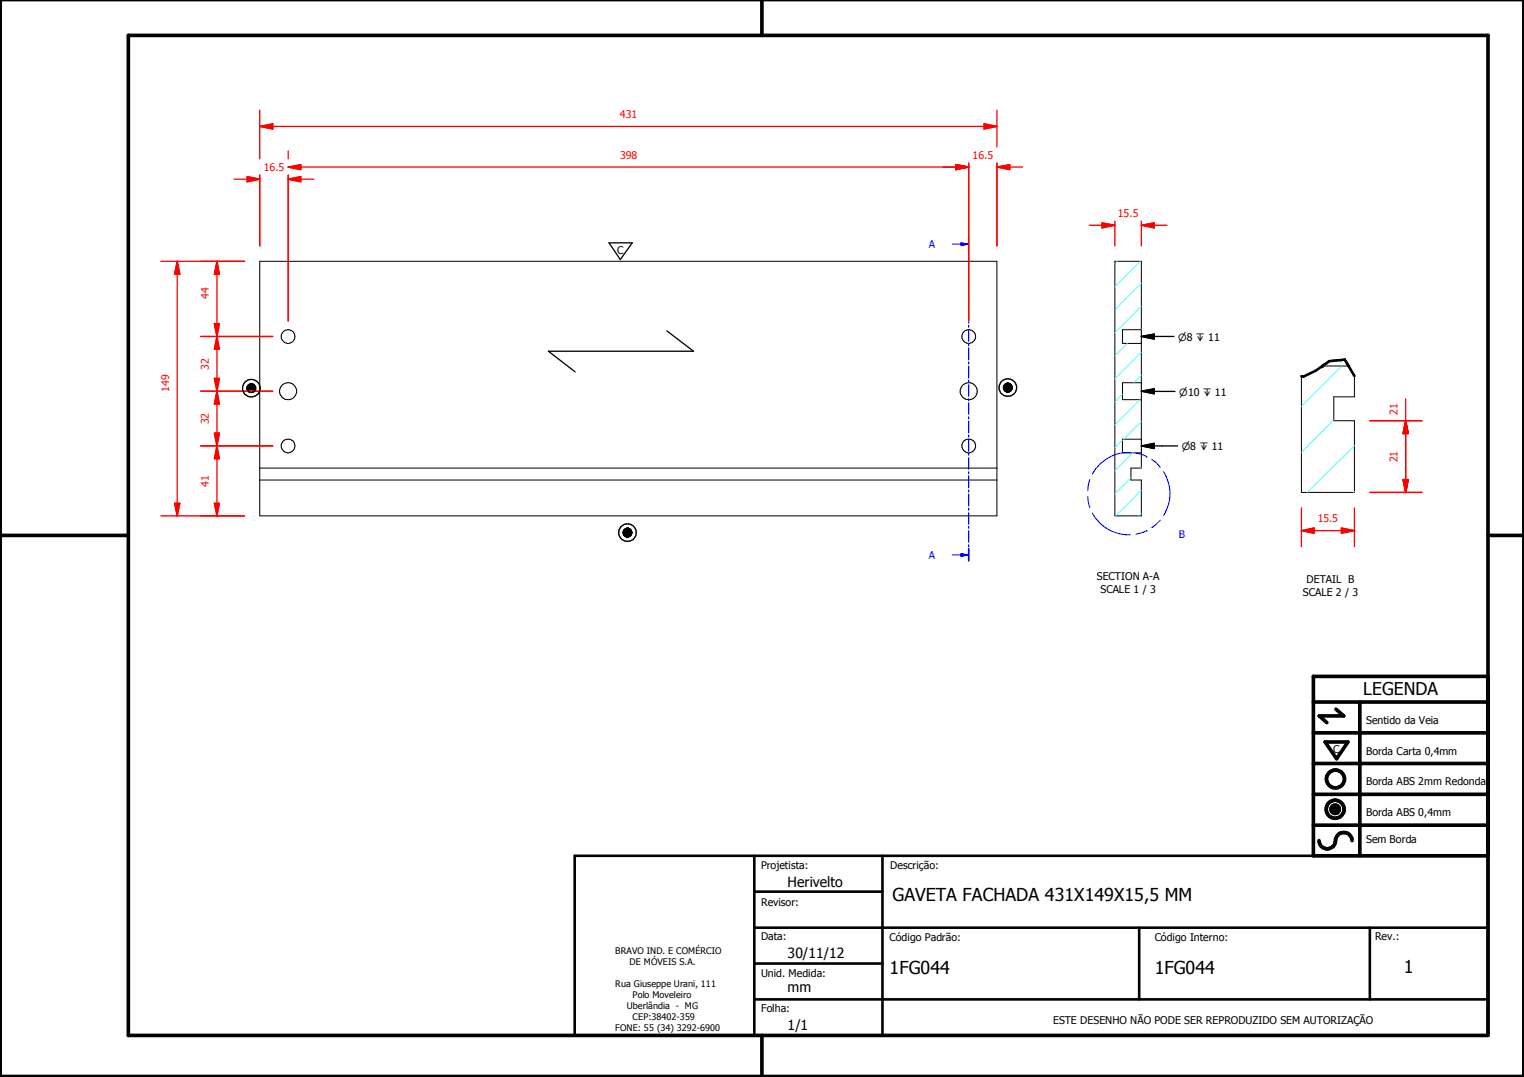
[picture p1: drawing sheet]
<svg xmlns="http://www.w3.org/2000/svg" width="297mm" height="210mm" viewBox="0 0 297 210" stroke-linecap="round" stroke-linejoin="round" font-family="sans-serif">
<g fill="none" stroke="#000" stroke-width=".19">
<path d="M50.6 50.9h143.7v49.6h-143.7zM217.3 50.9h5.2v40.3h-2.1v2.4h2.1v6.9h-5.2zM48.1 75.6h1.7zM48.1 75.6h1.7v.2zM48.1 75.6l1.7 .2h-1.7zM48.1 75.8h1.7zM48.2 75.8h1.6zM48.2 75.8l1.6 .1zM48.2 75.9h1.6l-.1 .1zM48.2 75.9l1.5 .1h-1.5zM48.2 75.5l1.6 .1zM48.2 75.4l1.6 .1z"/>
<path d="M48.2 76h1.5zM48.2 76l1.5 .1zM48.2 75.3l1.6 .1zM48.3 76.1h1.4zM48.3 76.1l1.4 .1zM48.3 75.3h1.4zM48.3 76.2h1.4zM48.3 76.2h1.3zM48.3 75.2l1.4 .1zM48.3 76.2l1.3 .1zM48.3 75.1l1.4 .1zM48.4 76.3h1.2z"/>
<path d="M48.4 76.3h1.1zM48.4 75l1.2 .1h-1.3zM48.4 75l1.2 .1zM48.5 76.3h1zM48.5 76.3l.9 .1zM48.5 75h1.1zM48.5 75h1zM48.6 76.4h.8zM48.6 76.4l.7 .1zM48.6 74.9l.9 .1zM48.6 74.9h.8zM48.6 76.5h.7z"/>
<path d="M48.6 76.5h.6zM48.6 74.9h.7zM48.7 76.5h.5zM48.7 76.5h.4zM48.7 74.9h.6zM48.7 74.9h.5zM48.8 76.5h.3zM48.8 74.8l.4 .1zM48.8 74.8h.3zM48.9 76.5h.2zM48.9 74.8h.2zM195.6 75.4l1.7 .1z"/>
<path d="M195.6 75.5h1.7v.1zM195.6 75.5l1.7 .1h-1.7zM195.6 75.6l1.7 .1zM195.6 75.7h1.7l-.1 .1zM195.6 75.7l1.6 .1h-1.6zM195.6 75.8h1.6zM195.6 75.8l1.6 .1zM195.6 75.4h1.7zM195.6 75.3l1.7 .1h-1.7zM195.6 75.3h1.6l.1 .1zM195.7 75.9h1.5zM195.7 75.9h1.4z"/>
<path d="M195.7 75.2l1.5 .1zM195.7 75.9l1.4 .1zM195.7 75.1l1.5 .1zM195.7 76h1.4zM195.7 76l1.4 .1zM195.7 75.1h1.4zM195.8 76.1h1.3zM195.8 76.1l1.2 .1zM195.8 75l1.3 .1zM195.8 75h1.3zM195.9 76.2h1.1zM195.9 76.2h1z"/>
<path d="M195.9 74.9l1.2 .1zM195.9 76.2l.9 .1zM195.9 74.9h1.1zM196 76.3h.8zM196 74.8l.9 .1h-1zM196 74.8l.9 .1zM196 74.8h.8zM196.1 76.3h.7zM196.1 76.3h.6zM196.1 74.8h.7zM196.2 76.3h.5zM196.2 76.3l.4 .1z"/>
<path d="M196.2 74.8h.6zM196.2 74.8h.5zM196.3 76.4h.3zM196.3 76.4h.2zM196.3 74.7l.4 .1zM196.3 74.7h.3zM196.3 74.7h.2zM222.5 64.3h.1M222.5 77.9h.1M222.5 74.6h-3.7v3.3h3.7M222.5 64.3h-3.7v2.6h3.7M257.8 71.3h5"/>
<path d="M264 73.3v4h-4v4.7h4v14h-10.3v-22.7M50.6 93.6h143.7M50.6 91.2h143.7M222.5 85.6h.1M222.5 85.6h-3.7v2.7h3.7M121.5 103.7l1.6 .1zM121.5 103.8l1.6 .1zM121.5 103.9l1.6 .1zM121.5 104h1.6zM121.5 104l1.6 .1zM121.5 104.1h1.6zM121.5 103.6l1.6 .1z"/>
<path d="M121.5 103.5l1.6 .1zM121.5 104.1l1.5 .1zM121.5 103.5h1.6zM121.6 104.2h1.4zM121.6 104.2l1.4 .1zM121.6 103.4l1.5 .1zM121.6 104.3h1.4zM121.6 104.3l1.3 .1zM121.6 103.3l1.4 .1zM121.7 104.4h1.2zM121.7 104.4h1.1zM121.7 103.3h1.3z"/>
<path d="M121.7 103.3h1.2zM121.7 104.4l1.1 .1zM121.7 103.2l1.2 .1zM121.7 103.2h1.1zM121.8 104.5h1zM121.8 104.5l.9 .1zM121.8 103.1l1 .1zM121.9 104.6h.8zM121.9 104.6h.7zM121.9 103.1h.9zM121.9 103.1h.8zM122 104.6h.6z"/>
<path d="M122 103l.7 .1zM122 103h.6zM122 104.6h.5zM122.1 104.6h.4zM122.1 104.6h.3zM122.1 103h.5zM122.1 103h.4zM122.2 104.6h.2zM122.2 103h.3zM122.2 103h.2zM259.4 157.6l1.6 .1zM259.4 157.7l1.6 .1z"/>
<path d="M259.4 157.8l1.6 .1zM259.4 157.9h1.6v.1zM259.4 157.9l1.6 .1h-1.5zM259.4 157.6h1.6zM259.5 158h1.5zM259.5 158l1.4 .1zM259.5 157.5l1.5 .1zM259.5 158.1h1.4zM259.5 157.4l1.5 .1zM259.5 158.1l1.4 .1zM259.5 157.3l1.4 .1zM259.6 158.2h1.3z"/>
<path d="M259.6 158.2h1.2zM259.6 157.2l1.3 .1zM259.6 158.2l1.2 .1zM259.6 157.2h1.3zM259.7 158.3h1.1zM259.7 158.3l1 .1zM259.7 157.1l1.1 .1zM259.7 157.1h1.1zM259.8 158.4h.9zM259.8 158.4h.8zM259.8 157.1h1zM259.8 157.1h.9z"/>
<path d="M259.8 158.4l.8 .1zM259.8 157l.9 .1zM259.8 157h.8zM259.9 158.5h.7zM259.9 158.5h.6zM259.9 157h.7zM260 158.5h.5zM260 158.5h.4zM260 157h.6zM260.1 158.5h.3zM260.1 158.5h.2zM260.1 156.9l.4 .1z"/>
<path d="M260.1 156.9h.3zM260.1 156.9h.2z"/>
<circle cx="56.1" cy="65.6" r="1.35"/>
<circle cx="56.1" cy="76.2" r="1.66"/>
<circle cx="188.8" cy="76.2" r="1.67"/>
<circle cx="188.8" cy="65.6" r="1.34"/>
<circle cx="56.1" cy="86.9" r="1.35"/>
<circle cx="188.8" cy="86.9" r="1.33"/>
</g>
<path d="M264 73.3l-1.9-3.2-3.1 .3-2.6 1.9-2.4 1.1-.3-.1M112 166.8h178v35h-178zM147 173.8h25M147 166.8v35M172 166.8v35M147 194.8h143M147 180.8h143M147 187.8h25M222 180.8v14M267 180.8v14" fill="none" stroke="#000" stroke-width=".51"/>
<circle cx="257.8" cy="71.3" r=".25" fill="#000"/>
<g fill="#000">
<path d="M48.2 75.5l1.6 .1zM48.2 75.4l1.6 .1zM48.2 75.3l1.6 .1zM48.3 75.3h1.4zM48.3 75.2l1.4 .1zM48.3 75.1l1.4 .1zM48.4 75l1.2 .1h-1.3zM48.4 75l1.2 .1zM48.5 75h1.1zM48.5 75h1zM48.6 74.9l.9 .1zM48.6 74.9h.8z"/>
<path d="M48.6 74.9h.7zM48.7 74.9h.6zM48.7 74.9h.5zM48.8 74.8l.4 .1zM48.8 74.8h.3zM48.9 74.8h.2zM48.8 76.5h.3zM48.9 76.5h.2zM48.7 76.5h.4zM48.6 76.5h.6zM48.7 76.5h.5zM48.6 76.4l.7 .1z"/>
<path d="M48.6 76.5h.7zM48.5 76.3l.9 .1zM48.6 76.4h.8zM48.4 76.3h1.1zM48.5 76.3h1zM48.3 76.2l1.3 .1zM48.4 76.3h1.2zM48.3 76.2h1.3zM48.3 76.1l1.4 .1zM48.3 76.2h1.4zM48.2 76l1.5 .1zM48.3 76.1h1.4z"/>
<path d="M48.2 75.9l1.5 .1h-1.5zM48.2 76h1.5zM48.2 75.8l1.6 .1zM48.2 75.9h1.6l-.1 .1zM48.1 75.6h1.7zM48.1 75.6h1.7v.2zM48.1 75.6l1.7 .2h-1.7zM48.1 75.8h1.7zM48.2 75.8h1.6zM195.6 75.4h1.7zM195.6 75.3l1.7 .1h-1.7zM195.6 75.3h1.6l.1 .1z"/>
<path d="M195.7 75.2l1.5 .1zM195.7 75.1l1.5 .1zM195.7 75.1h1.4zM195.8 75l1.3 .1zM195.8 75h1.3zM195.9 74.9l1.2 .1zM195.9 74.9h1.1zM196 74.8l.9 .1h-1zM196 74.8l.9 .1zM196 74.8h.8zM196.1 74.8h.7zM196.2 74.8h.6z"/>
<path d="M196.2 74.8h.5zM196.3 74.7l.4 .1zM196.3 74.7h.3zM196.3 74.7h.2zM196.3 76.4h.2zM196.2 76.3l.4 .1zM196.3 76.4h.3zM196.1 76.3h.6zM196.2 76.3h.5zM196 76.3h.8zM196.1 76.3h.7zM195.9 76.2l.9 .1z"/>
<path d="M195.9 76.2h1zM195.8 76.1l1.2 .1zM195.9 76.2h1.1zM195.7 76l1.4 .1zM195.8 76.1h1.3zM195.7 75.9l1.4 .1zM195.7 76h1.4zM195.7 75.9h1.4zM195.6 75.8l1.6 .1zM195.7 75.9h1.5zM195.6 75.7l1.6 .1h-1.6zM195.6 75.8h1.6z"/>
<path d="M195.6 75.4l1.7 .1zM195.6 75.5h1.7v.1zM195.6 75.5l1.7 .1h-1.7zM195.6 75.6l1.7 .1zM195.6 75.7h1.7l-.1 .1zM121.5 103.6l1.6 .1zM121.5 103.5l1.6 .1zM121.5 103.5h1.6zM121.6 103.4l1.5 .1zM121.6 103.3l1.4 .1zM121.7 103.3h1.3zM121.7 103.3h1.2z"/>
<path d="M121.7 103.2l1.2 .1zM121.7 103.2h1.1zM121.8 103.1l1 .1zM121.9 103.1h.9zM121.9 103.1h.8zM122 103l.7 .1zM122 103h.6zM122.1 103h.5zM122.1 103h.4zM122.2 103h.3zM122.2 103h.2zM122.1 104.6h.3z"/>
<path d="M122.2 104.6h.2zM122 104.6h.5zM122.1 104.6h.4zM122 104.6h.6zM121.9 104.6h.7zM121.8 104.5l.9 .1zM121.9 104.6h.8zM121.7 104.4l1.1 .1zM121.8 104.5h1zM121.7 104.4h1.1zM121.6 104.3l1.3 .1zM121.7 104.4h1.2z"/>
<path d="M121.6 104.2l1.4 .1zM121.6 104.3h1.4zM121.5 104.1l1.5 .1zM121.6 104.2h1.4zM121.5 104.1h1.6zM121.5 104l1.6 .1zM121.5 103.7l1.6 .1zM121.5 103.8l1.6 .1zM121.5 103.9l1.6 .1zM121.5 104h1.6zM259.4 157.6h1.6zM259.5 157.5l1.5 .1z"/>
<path d="M259.5 157.4l1.5 .1zM259.5 157.3l1.4 .1zM259.6 157.2l1.3 .1zM259.6 157.2h1.3zM259.7 157.1l1.1 .1zM259.7 157.1h1.1zM259.8 157.1h1zM259.8 157.1h.9zM259.8 157l.9 .1zM259.8 157h.8zM259.9 157h.7zM260 157h.6z"/>
<path d="M260.1 156.9l.4 .1zM260.1 156.9h.3zM260.1 156.9h.2zM260.1 158.5h.2zM260 158.5h.4zM260.1 158.5h.3zM259.9 158.5h.6zM260 158.5h.5zM259.8 158.4l.8 .1zM259.9 158.5h.7zM259.8 158.4h.8zM259.7 158.3l1 .1z"/>
<path d="M259.8 158.4h.9zM259.6 158.2l1.2 .1zM259.7 158.3h1.1zM259.6 158.2h1.2zM259.5 158.1l1.4 .1zM259.6 158.2h1.3zM259.5 158l1.4 .1zM259.5 158.1h1.4zM259.4 157.9l1.6 .1h-1.5zM259.5 158h1.5zM259.4 157.6l1.6 .1zM259.4 157.7l1.6 .1z"/>
<path d="M259.4 157.8l1.6 .1zM259.4 157.9h1.6v.1z"/>
</g>
<g fill="none" stroke="#000" stroke-width=".71">
<path d="M148.5 0v6.9M297 -.1v209.9h-297v-209.9M25 6.9h265v194.9h-265zM0 104.4h25M290 104.4h7M256 136.8h34M260.4 138.2l1.5 1.3h-4.8l1.5 1.3M265 136.8v30M290 131.8h-34v35h34M256 154.8h34M256 148.8h34M256 142.8h34"/>
<path d="M258.3 144.6h4.4l-2.2 3.3zM256 160.8h34M257.1 163.8a1.62 1.62 0 0 0 1.8 1.6 1.62 1.62 0 0 0 1.4-1.9 1.63 1.63 0 0 1 1.7-1.2 1.63 1.63 0 0 1 1.5 1.5M148.5 201.8v8"/>
<circle cx="260.2" cy="157.7" r="1.76"/>
<circle cx="260.2" cy="157.7" r=".82"/>
<circle cx="260.3" cy="151.8" r="1.76"/>
</g>
<g fill="none" stroke="#00f" stroke-width=".19">
<path d="M187.3 47.6h1.5M188.8 46.4v2.4M188.8 49.1v.5M188.8 50v2.3M188.8 52.7v.5M188.8 53.6v2.3M188.8 56.3v.4M188.8 57.1v2.4M188.8 59.9v.4M188.8 60.7v2.3M188.8 63.4v.4M188.8 64.2v2.4"/>
<path d="M188.8 66.9v.5M188.8 67.8v2.3M188.8 70.5v.5M188.8 71.3v2.4M188.8 74.1v.4M188.8 74.9v2.4M188.8 77.6v.5M188.8 78.5v2.3M188.8 81.2v.5M188.8 82v2.4M188.8 84.8v.4M188.8 85.6v2.4"/>
<path d="M188.8 88.3v.5M188.8 89.2v2.3M188.8 91.9v.4M188.8 92.7v2.4M188.8 95.5v.4M188.8 96.3v2.3M188.8 99v.5M188.8 99.9v2.3M188.8 102.6v.4M188.8 103.4v2.3M188.8 106.1v.5M188.8 106.9v2.4"/>
</g>
<path d="M188.8 46.4v2.4M188.8 106.9v2.4" fill="none" stroke="#00f" stroke-width=".3"/>
<path d="M187.3 47.3l1.5 .3-1.5 .2z" fill="#00f"/>
<path d="M185.6 47.6h1.7M187.3 47.3l1.5 .3-1.5 .2zM187.3 108.2h1.5" fill="none" stroke="#00f" stroke-width=".19"/>
<path d="M187.3 107.9l1.5 .3-1.5 .2z" fill="#00f"/>
<g fill="none" stroke="#00f" stroke-width=".19">
<path d="M212 96.7l.1 1.2 .3 1M212.4 93.4l-.4 2.2M212.9 100a8.1 8.1 0 0 0 7.4 4.2M220.3 88.2a8 8 0 0 0-7.4 4.2M221.4 88.3l2.1 .7M223.5 89h.1M224.5 89.5l.8 .6 .8 1M226.8 91.9a7.8 7.8 0 0 1 0 8.6M185.6 108.2h1.7M187.3 107.9l1.5 .3-1.5 .2zM223.5 103.4h.1M223.5 103.4l-2.1 .7"/>
<path d="M226.1 101.4l-1.6 1.4"/>
</g>
<g fill="none" stroke="#0ff" stroke-width=".19">
<path d="M217.8 50.9l-.5 .5M222.2 50.9l-4.9 5M222.5 59.7l-5.2 5.2M222.5 55.2l-5.2 5.2M218.8 76.8l-1.5 1.5M219.7 66.9l-2.4 2.4M222.2 77.9l-4.9 4.9M222.5 73.2l-1.5 1.4M222.5 68.7l-5.2 5.2M222.5 64.2l-.1 .1M261.5 71.3l-7.8 7.9M218.8 85.8l-1.5 1.5"/>
<path d="M220.4 93.1l-3.1 3.2M220.8 88.3l-3.5 3.5M222.5 95.6l-5 4.9M222.5 91.1l-.2 .1M222.5 82.2l-3.5 3.4M260 81.9l-6.3 6.3M264 95.8l-.2 .2M264 86.9l-9.2 9.1M222.5 100.1l-.5 .4"/>
</g>
<path d="M48.2 34.9h2.4" fill="none" stroke="#f00" stroke-width=".25"/>
<path d="M48.2 34.4l2.4 .5-2.4 .5z" fill="#f00"/>
<path d="M48.2 34.4l2.4 .5-2.4 .5zM56.2 34.9h2.4" fill="none" stroke="#f00" stroke-width=".25"/>
<path d="M56.2 34.9l2.4-.5v1z" fill="#f00"/>
<path d="M45.6 34.9h2.6M50.6 34.1v13.8M56.2 34.9l2.4-.5v1zM56.2 34.1v28.5M58.6 34.9h2.6" fill="none" stroke="#f00" stroke-width=".25"/>
<path d="M56.2 32.6l2.4-.5v1z" fill="#f00"/>
<path d="M56.2 32.6l2.4-.5v1zM58.6 32.1v1M186.3 32.6h2.5" fill="none" stroke="#f00" stroke-width=".25"/>
<path d="M186.3 32.1l2.5 .5-2.5 .5z" fill="#f00"/>
<path d="M56.2 32.6l2.4 .5M56.2 29.4v1.5M56.2 34.1v28.5M58.6 32.1l-2.4 .5h132.6M186.3 32.1l2.5 .5-2.5 .5zM188.8 31.8v30.8" fill="none" stroke="#f00" stroke-width=".25"/>
<path d="M186.3 32.1l2.5 .5-2.5 .5z" fill="#f00"/>
<path d="M186.3 32.1l2.5 .5-2.5 .5zM194.3 32.6h2.5" fill="none" stroke="#f00" stroke-width=".25"/>
<path d="M194.3 32.6l2.5-.5v1z" fill="#f00"/>
<path d="M183.8 32.6h2.5M188.8 31.8v30.8M194.3 32.6l2.5-.5v1zM194.3 31.8v16.1M196.8 32.6h2.5M42.3 98.1v2.4" fill="none" stroke="#f00" stroke-width=".25"/>
<path d="M41.8 98.1h1l-.5 2.4z" fill="#f00"/>
<path d="M41.8 98.1h1l-.5 2.4zM42.3 86.9v2.5" fill="none" stroke="#f00" stroke-width=".25"/>
<path d="M42.3 86.9l.5 2.5h-1z" fill="#f00"/>
<path d="M39.1 86.9h14.1M42.3 86.9l.5 2.5h-1zM42.3 84.4v2.5M42.3 89.4v8.7M39.1 100.5h8.6" fill="none" stroke="#f00" stroke-width=".25"/>
<path d="M41.8 84.4h1l-.5 2.5z" fill="#f00"/>
<path d="M42.3 76.2v2.5M41.8 84.4h1l-.5 2.5z" fill="none" stroke="#f00" stroke-width=".25"/>
<path d="M42.3 76.2l.5 2.5h-1z" fill="#f00"/>
<path d="M39.1 76.2h14.1M42.3 76.2l.5 2.5h-1zM42.3 73.7v2.5M42.3 78.7v5.7M39.1 86.9h14.1" fill="none" stroke="#f00" stroke-width=".25"/>
<path d="M41.8 73.7h1l-.5 2.5z" fill="#f00"/>
<path d="M41.8 73.7h1l-.5 2.5zM42.3 65.6v2.5" fill="none" stroke="#f00" stroke-width=".25"/>
<path d="M42.3 65.6l.5 2.5h-1z" fill="#f00"/>
<path d="M39.1 76.2h14.1M39.1 65.6h14.1M42.3 65.6l.5 2.5h-1zM42.3 63.1v2.5M42.3 68.1v5.6" fill="none" stroke="#f00" stroke-width=".25"/>
<path d="M41.8 63.1h1l-.5 2.5z" fill="#f00"/>
<path d="M42.3 50.9v2.5M41.8 63.1h1l-.5 2.5z" fill="none" stroke="#f00" stroke-width=".25"/>
<path d="M42.3 50.9l.5 2.5h-1z" fill="#f00"/>
<path d="M39.1 50.9h8.6M42.3 50.9l.5 2.5h-1zM42.3 53.4v9.7M39.1 65.6h14.1M34.5 98.1v2.4" fill="none" stroke="#f00" stroke-width=".25"/>
<path d="M34 98.1h1l-.5 2.4z" fill="#f00"/>
<path d="M34.5 50.9v2.5M34 98.1h1l-.5 2.4z" fill="none" stroke="#f00" stroke-width=".25"/>
<path d="M34.5 50.9l.5 2.5h-1z" fill="#f00"/>
<path d="M31.4 50.9h16.3M34.5 50.9l.5 2.5h-1zM34.5 53.4v44.7M274 93.5v2.5M31.4 100.5h16.3" fill="none" stroke="#f00" stroke-width=".25"/>
<g fill="none" stroke="#000" stroke-width=".25">
<path d="M130 64.5l5.2 4h-28.3l5.2 4"/>
<circle cx="49" cy="75.6" r="1.71"/>
<circle cx="49" cy="75.6" r=".85"/>
<circle cx="196.4" cy="75.5" r="1.71"/>
<circle cx="196.4" cy="75.5" r=".86"/>
<circle cx="122.3" cy="103.8" r=".85"/>
<circle cx="122.3" cy="103.8" r="1.71"/>
</g>
<path d="M273.5 93.5h1l-.5 2.5z" fill="#f00"/>
<path d="M273.5 93.5h1l-.5 2.5zM274 82v2.5" fill="none" stroke="#f00" stroke-width=".25"/>
<path d="M274 82l.5 2.5h-1z" fill="#f00"/>
<path d="M267 82h10.2M267 96h10.2M274 82l.5 2.5h-1zM274 82v11.5" fill="none" stroke="#f00" stroke-width=".25"/>
<path d="M274 82l.5 2.5h-1z" fill="#f00"/>
<path d="M274 82l.5 2.5h-1zM274 93.5v2.5" fill="none" stroke="#f00" stroke-width=".25"/>
<path d="M273.5 93.5h1l-.5 2.5z" fill="#f00"/>
<path d="M222.5 43.9h2.5M274 77.7v4.3M267 96h10.2M267 82h10.2M273.5 93.5h1l-.5 2.5zM274 84.5v9" fill="none" stroke="#f00" stroke-width=".25"/>
<path d="M222.5 76.2l2.5-.4v1zM222.5 65.6l2.5-.5v1zM222.5 76.2l6.5 .1M222.5 65.6h6.3M222.5 86.9l2.5-.5v1zM222.5 86.9h7" fill="none" stroke="#000" stroke-width=".25"/>
<path d="M222.5 76.2l2.5-.4v1zM222.5 65.6l2.5-.5v1zM222.5 86.9l2.5-.5v1z" fill="#000"/>
<path d="M222.5 43.9l2.5-.5v1z" fill="#f00"/>
<path d="M214.8 43.9h2.5M222.5 43.9l2.5-.5v1z" fill="none" stroke="#f00" stroke-width=".25"/>
<path d="M214.8 43.4l2.5 .5-2.5 .5z" fill="#f00"/>
<path d="M212.3 43.9h2.5M214.8 43.4l2.5 .5-2.5 .5zM217.3 43.1v4.8M222.5 43.1v4.8M225 43.9h2.5M253.7 103.4h2.4" fill="none" stroke="#f00" stroke-width=".25"/>
<path d="M253.7 103.4l2.4-.5v1z" fill="#f00"/>
<path d="M253.7 103.4l2.4-.5v1zM261.4 103.4h2.6" fill="none" stroke="#f00" stroke-width=".25"/>
<path d="M261.4 102.9l2.6 .5-2.6 .5z" fill="#f00"/>
<path d="M50.6 24.6h2.6M253.7 99v7.6M264 99v7.6M256.1 103.4h5.3M261.4 102.9l2.6 .5-2.6 .5z" fill="none" stroke="#f00" stroke-width=".25"/>
<path d="M50.6 24.6l2.6-.5v1z" fill="#f00"/>
<path d="M50.6 24.6l2.6-.5v1zM191.8 24.6h2.5" fill="none" stroke="#f00" stroke-width=".25"/>
<path d="M191.8 24.1l2.5 .5-2.5 .5z" fill="#f00"/>
<path d="M50.6 21.5v9.4M50.6 34.1v13.8M53.2 24.6h138.6M191.8 24.1l2.5 .5-2.5 .5zM194.3 21.5v7.1M194.3 31.8v16.1" fill="none" stroke="#f00" stroke-width=".25"/>
<path d="M118.7 47.3h4.5l-2.3 3.3z" fill="none" stroke="#000" stroke-width=".25"/>
<g font-size="3.5">
<text x="173.9" y="175.7">GAVETA FACHADA 431X149X15,5 MM</text>
<text x="173.4" y="189.7">1FG044</text>
<text x="225.1" y="189.7">1FG044</text>
<text x="273.6" y="189.7">1</text>
</g>
<text font-size="3.4" x="265.7" y="135.4">LEGENDA</text>
<g font-size="2.7">
<text x="153.5" y="172.8">Herivelto</text>
<text x="153.5" y="186.6">30/11/12</text>
<text x="153.5" y="193.4">mm</text>
<text x="153.5" y="200.8">1/1</text>
</g>
<g font-size="2.1" fill="#f00">
<text x="120.8" y="23">431</text>
<text x="51.4" y="33.3">16.5</text>
<text x="120.9" y="31">398</text>
<text x="189.6" y="31">16.5</text>
<text x="217.9" y="42.3">15.5</text>
<text x="40.7" y="58.3" transform="rotate(-90 40.7 58.3)">44</text>
<text x="33" y="76.3" transform="rotate(-90 33 76.3)">149</text>
<text x="40.7" y="72.1" transform="rotate(-90 40.7 72.1)">32</text>
<text x="40.7" y="82.7" transform="rotate(-90 40.7 82.7)">32</text>
<text x="272.4" y="80.8" transform="rotate(-90 272.4 80.8)">21</text>
<text x="40.7" y="94.9" transform="rotate(-90 40.7 94.9)">41</text>
<text x="272.4" y="90.1" transform="rotate(-90 272.4 90.1)">21</text>
<text x="256.8" y="101.8">15.5</text>
</g>
<g font-size="2.1">
<text x="120.3" y="49.5">C</text>
<text x="213.8" y="113">SECTION A-A</text>
<text x="254.7" y="113.7">DETAIL B</text>
<text x="214.5" y="115.5">SCALE 1 / 3</text>
<text x="254" y="116.1">SCALE 2 / 3</text>
<text x="266.3" y="141.1">Sentido da Veia</text>
<text x="259.8" y="146.7">C</text>
<text x="266.3" y="147.2">Borda Carta 0,4mm</text>
<text x="266.3" y="153.1">Borda ABS 2mm Redonda</text>
<text x="266.3" y="159">Borda ABS 0,4mm</text>
<text x="266.3" y="164.4">Sem Borda</text>
<text x="148.4" y="169.3">Projetista:</text>
<text x="173.5" y="169.5">Descrição:</text>
<text x="148.4" y="176.6">Revisor:</text>
<text x="148.4" y="183.2">Data:</text>
<text x="173.4" y="183.3">Código Padrão:</text>
<text x="225.1" y="183.3">Código Interno:</text>
<text x="268" y="183.2">Rev.:</text>
<text x="148.4" y="190.5">Unid. Medida:</text>
<text x="148.4" y="197.2">Folha:</text>
<text x="205.3" y="199.5">ESTE DESENHO NÃO PODE SER REPRODUZIDO SEM AUTORIZAÇÃO</text>
</g>
<g font-size="2.1" fill="#00f">
<text x="181.1" y="48.4">A</text>
<text x="229.7" y="104.9">B</text>
<text x="181.1" y="108.9">A</text>
</g>
<g font-size="1.9">
<text x="229.7" y="66.4">⌀8 ↧ 11</text>
<text x="229.8" y="77.1">⌀10 ↧ 11</text>
<text x="230.3" y="87.7">⌀8 ↧ 11</text>
</g>
<g font-size="1.8">
<text x="119.9" y="186">BRAVO IND. E COMÉRCIO</text>
<text x="122.7" y="188.1">DE MÓVEIS S.A.</text>
<text x="119.9" y="192.4">Rua Giuseppe Urani, 111</text>
<text x="122.2" y="196.7">Uberlândia - MG</text>
<text x="123.3" y="194.6">Polo Moveleiro</text>
<text x="119.9" y="201">FONE: 55 (34) 3292-6900</text>
<text x="123.3" y="198.8">CEP:38402-359</text>
</g>
</svg>
